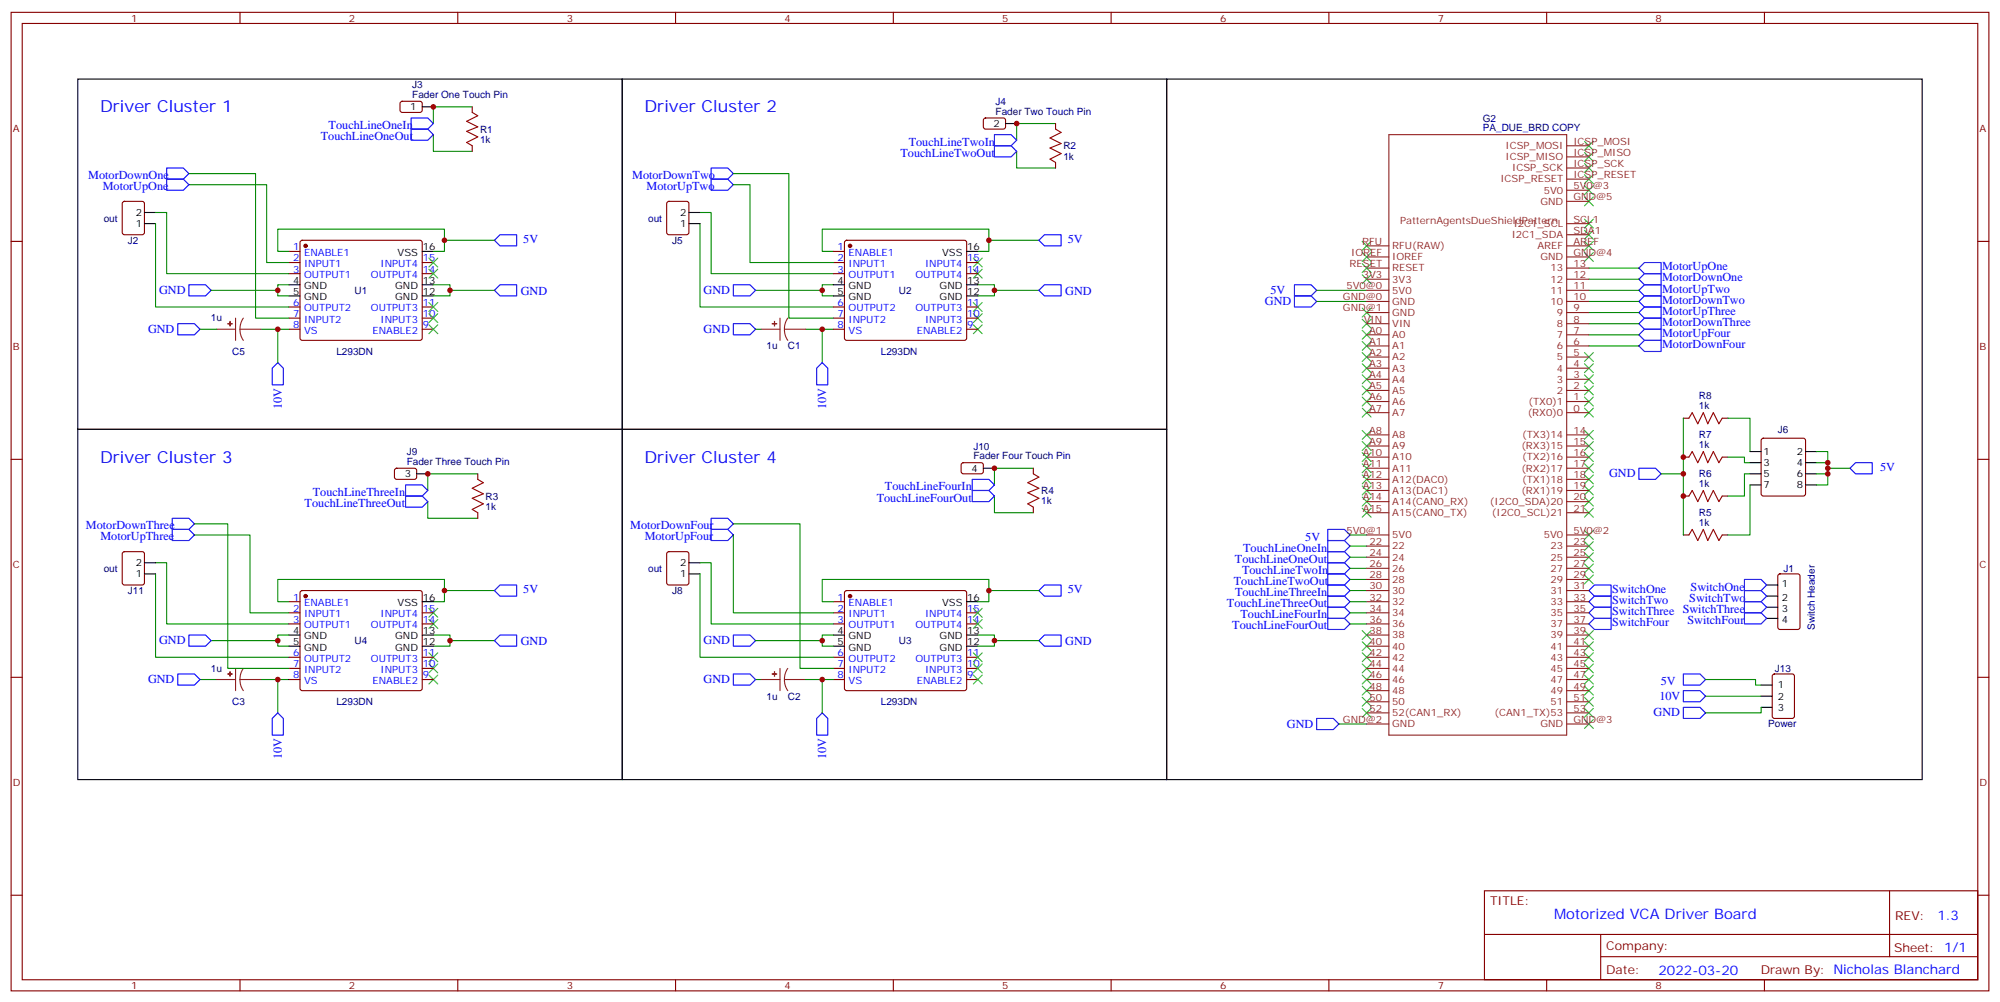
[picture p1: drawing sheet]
<svg xmlns="http://www.w3.org/2000/svg" width="635mm" height="318mm" viewBox="0 0 635 318" stroke-linecap="round" stroke-linejoin="round" font-family="sans-serif">
<g fill="none" stroke="#870000" stroke-width=".35">
<path d="M3.5 3.9h628v310.5h-628zM7.1 7.4h620.8v303.4h-620.8zM76.2 3.9v3.5M145.3 3.9v3.5M214.5 3.9v3.5M283.6 3.9v3.5M352.8 3.9v3.5M421.9 3.9v3.5M491.1 3.9v3.5M560.2 3.9v3.5M127.2 32.3l.5-.2 5.9 .1 .5 .6-.1 2.4-.7 .5-5.9-.1-.4-.6v-2.2zM149.9 33.9v1.8"/>
<path d="M312.4 37.6l.5-.2 5.9 .1 .5 .6-.1 2.4-.6 .5-6-.1-.4-.6v-2.2zM335.1 39.2v1.8M149.9 46.2v1.8M335.1 51.5v1.8M3.5 76.6h3.6M39 64.1l.5-.2h5.7l.6 .4 .1 9.5-.5 .6-5.9 .1-.6-.5-.1-9.4zM91.7 79.8h3.5M95.5 76.4l.5-.2h37.3l.5 .2 .3 .5v30.4l-.3 .5-.5 .2h-37.3l-.5-.2-.3-.5v-30.4zM211.9 64.1l.5-.2h5.6l.7 .4v9.5l-.4 .6-5.9 .1-.7-.5v-9.4zM264.6 79.8h3.5M268.3 76.4l.5-.2h37.4l.5 .2 .2 .5v30.4l-.2 .5-.5 .2h-37.4l-.5-.2-.2-.5v-30.4zM627.9 76.6h3.6"/>
<path d="M91.7 83.3h3.5M91.7 86.8h3.5M91.7 97.4h3.5M134.1 83.3h3.5M134.1 86.8h3.5M134.1 97.4h3.5M264.6 83.3h3.5M264.6 86.8h3.5M264.6 97.4h3.5M306.9 83.3h3.5M306.9 86.8h3.5M306.9 97.4h3.5"/>
<path d="M91.7 100.9h3.5M91.7 104.5h3.5M134.1 100.9h3.5M134.1 104.5h3.5M264.6 100.9h3.5M264.6 104.5h3.5M306.9 100.9h3.5M306.9 104.5h3.5M534.5 132.7h1.7M546.8 132.7h1.8M559.4 139.2l.5-.2h12.7l.5 .2 .2 .5v17l-.3 .5-.4 .2h-12.7l-.5-.3-.2-.4v-17zM3.5 145.7h3.6"/>
<path d="M125.5 148.8l.4-.2h6l.4 .7-.1 2.4-.6 .4-5.9-.1-.5-.6v-2.1zM151.7 150.3v1.8M305.4 147l.5-.2h5.9l.4 .7-.1 2.4-.6 .4h-5.9l-.4-.7v-2.1zM328.1 148.6v1.7M534.5 157.4h1.7M534.5 145h1.7M546.8 157.4h1.8M546.8 145h1.8M627.9 145.7h3.6M39 175.2l.5-.2h5.7l.6 .4 .1 9.5-.5 .6-5.9 .1-.6-.5-.1-9.4zM151.7 162.7v1.7M211.9 175.2l.5-.2h5.6l.7 .4v9.5l-.4 .6-5.9 .1-.7-.5v-9.4z"/>
<path d="M328.1 160.9v1.8M534.5 169.7h1.7M546.8 169.7h1.8M91.7 190.9h3.5M91.7 194.4h3.5M91.7 197.9h3.5M95.5 187.6l.5-.2h37.3l.5 .2 .3 .5v30.3l-.3 .5-.5 .2h-37.3l-.5-.2-.3-.5v-30.3zM134.1 194.4h3.5M134.1 197.9h3.5M264.6 190.9h3.5M264.6 194.4h3.5M264.6 197.9h3.5"/>
<path d="M268.3 187.6l.5-.2h37.4l.5 .2 .2 .5v30.3l-.2 .5-.5 .2h-37.4l-.5-.2-.2-.5v-30.3zM306.9 194.4h3.5M306.9 197.9h3.5M564.7 182.3l.4-.2h5.7l.6 .4 .1 16.5-.5 .7h-5.9l-.6-.5-.1-16.4zM3.5 214.9h3.6M91.7 208.5h3.5M91.7 212.1h3.5M91.7 215.6h3.5M134.1 208.5h3.5M134.1 212.1h3.5M134.1 215.6h3.5M264.6 208.5h3.5"/>
<path d="M264.6 212.1h3.5M264.6 215.6h3.5M306.9 208.5h3.5M306.9 212.1h3.5M306.9 215.6h3.5M562.9 214l.5-.2h5.6l.7 .4v13l-.4 .7h-5.9l-.7-.4v-13zM627.9 214.9h3.6M3.5 284h3.6M471.3 282.6h156.6v28.2h-156.6zM471.3 296.5h156.5M508.2 296.5v14.1M599.9 282.6v20.9"/>
<path d="M627.9 284h3.6M76.2 310.8v3.6M145.3 310.8v3.6M214.5 310.8v3.6M283.6 310.8v3.6M352.8 310.8v3.6M421.9 310.8v3.6M491.1 310.8v3.6M508.2 303.5h119.6M560.2 310.8v3.6"/>
</g>
<g fill="#870000" stroke="#870000" stroke-width=".35">
<circle cx="97" cy="78" r=".53"/>
<circle cx="269.9" cy="78" r=".53"/>
<circle cx="269.9" cy="189.1" r=".53"/>
<circle cx="97" cy="189.1" r=".53"/>
</g>
<g fill="none" stroke="#000" stroke-width=".35">
<path d="M24.7 25.1h172.9v111.1h-172.9zM134.1 33.9h3.5M197.6 25.1h172.8v111.1h-172.8zM319.3 39.2h3.5M370.4 25.1h239.9v222.2h-239.9zM45.9 70.9h3.5M45.9 67.4h3.5M134.1 79.8h3.5M218.7 70.9h3.5M218.7 67.4h3.5M306.9 79.8h3.5M91.7 90.3h3.5"/>
<path d="M91.7 93.9h3.5M134.1 90.3h3.5M134.1 93.9h3.5M264.6 90.3h3.5M264.6 93.9h3.5M306.9 90.3h3.5M306.9 93.9h3.5M24.7 136.2h172.9v111.1h-172.9zM197.6 136.2h172.8v111.1h-172.8zM132.3 150.3h3.5M312.2 148.6h3.5M555.6 150.3h3.6"/>
<path d="M555.6 143.3h3.6M555.6 146.8h3.6M555.6 153.8h3.6M573.3 150.3h3.5M573.3 143.3h3.5M573.3 146.8h3.5M573.3 153.8h3.5M45.9 178.5h3.5M218.7 178.5h3.5M45.9 182.1h3.5M134.1 190.9h3.5M218.7 182.1h3.5"/>
<path d="M306.9 190.9h3.5M560.9 185.6h3.5M560.9 189.1h3.5M560.9 192.7h3.5M560.9 196.2h3.5M91.7 201.5h3.5M91.7 205h3.5M134.1 201.5h3.5M134.1 205h3.5M264.6 201.5h3.5M264.6 205h3.5M306.9 201.5h3.5"/>
<path d="M306.9 205h3.5M559.2 217.3h3.5M559.2 224.4h3.5M559.2 220.9h3.5"/>
</g>
<g fill="none" stroke="#00f" stroke-width=".35">
<path d="M130.5 37.4h5.3l1.8 1.8-1.8 1.8h-5.3zM52.9 56.8h5.3l1.8 1.8-1.8 1.8h-5.3zM52.9 53.3h5.3l1.8 1.8-1.8 1.7h-5.3zM130.5 41h5.3l1.8 1.7-1.8 1.8h-5.3zM225.8 56.8h5.3l1.7 1.8-1.7 1.8h-5.3zM225.8 53.3h5.3l1.7 1.8-1.7 1.7h-5.3zM315.7 42.7h5.3l1.8 1.8-1.8 1.7h-5.3zM315.7 46.2h5.3l1.8 1.8-1.8 1.8h-5.3zM158.7 74.5h5.3v3.5h-5.3l-1.7-1.8zM329.8 76.2l1.8-1.7h5.3v3.5h-5.3zM60 90.3h5.3l1.7 1.8-1.7 1.8h-5.3zM157 92.1l1.7-1.8h5.3v3.6h-5.3z"/>
<path d="M232.8 90.3h5.3l1.8 1.8-1.8 1.8h-5.3zM329.8 92.1l1.8-1.8h5.3v3.6h-5.3zM411 90.3h5.3l1.7 1.8-1.7 1.8h-5.3zM411 93.9h5.3l1.7 1.7-1.7 1.8h-5.3zM520.3 85.1l1.8-1.8h5.3v3.5h-5.3zM520.3 88.6l1.8-1.8h5.3v3.5h-5.3zM520.3 92.1l1.8-1.8h5.3v3.6h-5.3zM520.3 95.6l1.8-1.7h5.3v3.5h-5.3zM520.3 99.2l1.8-1.8h5.3v3.5h-5.3zM56.4 102.7h5.3l1.8 1.8-1.8 1.7h-5.3zM88.2 115l1.8 1.8v5.3h-3.6v-5.3zM232.8 102.7h5.3l1.8 1.8-1.8 1.7h-5.3z"/>
<path d="M259.3 116.8l1.8-1.8 1.7 1.8v5.3h-3.5zM520.3 102.7l1.8-1.8h5.3v3.6h-5.3zM520.3 106.2l1.8-1.7h5.3v3.5h-5.3zM520.3 109.7l1.8-1.7h5.3v3.5h-5.3zM128.8 153.8h5.3l1.7 1.8-1.7 1.8h-5.3zM128.8 157.4h5.3l1.7 1.7-1.7 1.8h-5.3zM308.7 152.1h5.3l1.7 1.7-1.7 1.8h-5.3zM308.7 155.6h5.3l1.7 1.8-1.7 1.7h-5.3zM520.3 148.6h5.3l1.8 1.7-1.8 1.8h-5.3zM589.1 146.8h5.3v3.5h-5.3l-1.7-1.7zM54.7 168h5.3l1.7 1.7-1.7 1.8h-5.3zM54.7 164.4h5.3l1.7 1.8-1.7 1.8h-5.3z"/>
<path d="M225.8 168h5.3l1.7 1.7-1.7 1.8h-5.3zM225.8 164.4h5.3l1.7 1.8-1.7 1.8h-5.3zM421.6 171.5h5.3l1.7 1.7-1.7 1.8h-5.3zM421.6 175h5.3l1.7 1.8-1.7 1.7h-5.3zM421.6 178.5h5.3l1.7 1.8-1.7 1.8h-5.3zM421.6 168h5.3l1.7 1.7-1.7 1.8h-5.3zM157 187.4l1.7-1.8h5.3v3.5h-5.3zM329.8 187.4l1.8-1.8h5.3v3.5h-5.3zM421.6 182.1h5.3l1.7 1.7-1.7 1.8h-5.3zM421.6 185.6h5.3l1.7 1.8-1.7 1.7h-5.3zM421.6 189.1h5.3l1.7 1.8-1.7 1.8h-5.3zM421.6 192.7h5.3l1.7 1.7-1.7 1.8h-5.3z"/>
<path d="M421.6 196.2h5.3l1.7 1.7-1.7 1.8h-5.3zM504.5 187.4l1.7-1.8h5.3v3.5h-5.3zM504.5 190.9l1.7-1.8h5.3v3.6h-5.3zM504.5 194.4l1.7-1.7h5.3v3.5h-5.3zM504.5 197.9l1.7-1.7h5.3v3.5h-5.3zM553.9 194.4h5.3l1.7 1.8-1.7 1.7h-5.3zM553.9 190.9h5.3l1.7 1.8-1.7 1.7h-5.3zM553.9 187.4h5.3l1.7 1.7-1.7 1.8h-5.3zM553.9 183.8h5.3l1.7 1.8-1.7 1.8h-5.3zM56.4 213.8h5.3l1.8 1.8-1.8 1.7h-5.3zM60 201.5h5.3l1.7 1.7-1.7 1.8h-5.3zM157 203.2l1.7-1.7h5.3v3.5h-5.3z"/>
<path d="M232.8 201.5h5.3l1.8 1.7-1.8 1.8h-5.3zM232.8 213.8h5.3l1.8 1.8-1.8 1.7h-5.3zM329.8 203.2l1.8-1.7h5.3v3.5h-5.3zM534.5 213.8h5.3l1.7 1.8-1.7 1.7h-5.3zM534.5 219.1h5.3l1.7 1.8-1.7 1.7h-5.3zM88.2 226.2l1.8 1.7v5.3h-3.6v-5.3zM261.1 226.2l1.7 1.7v5.3h-3.5v-5.3zM418 227.9h5.3l1.8 1.8-1.8 1.8h-5.3zM534.5 224.4h5.3l1.7 1.8-1.7 1.7h-5.3z"/>
</g>
<g fill="none" stroke="#008700" stroke-width=".35">
<path d="M149.9 33.9h-12.3v5.3M335.1 39.2h-12.3v5.3M60 58.6h24.7v24.7h7M60 55.1h21.1v45.8h10.6M137.6 42.7v5.3h12.3M232.8 55.1h17.7v45.8h14.1M232.8 58.6h5.3v24.7h26.5M322.8 48v5.3h12.3M49.4 70.9v26.5h42.3M49.4 67.4h3.5v19.4h38.8M91.7 79.8h-3.5v-7.1h52.9v7.1h-3.5M141.1 76.2h15.9"/>
<path d="M222.2 67.4h3.6v19.4h38.8M222.2 70.9v26.5h42.4M264.6 79.8h-3.5v-7.1h52.9v7.1h-3.6M314 76.2h15.8M67 92.1h21.2M91.7 90.3h-3.5v3.6h3.5M137.6 90.3h5.3v3.6h-5.3M142.9 92.1h14.1M239.9 92.1h21.2M264.6 90.3h-3.5v3.6h3.5M310.4 90.3h5.3v3.6h-5.3M315.7 92.1h14.1"/>
<path d="M418 92.1h15.9M418 95.6h15.9M504.5 92.1h15.8M504.5 95.6h15.8M504.5 99.2h15.8M504.5 85.1h15.8M504.5 88.6h15.8M63.5 104.5h5.3M82.9 104.5h8.8M88.2 104.5v10.5M239.9 104.5h1.8M255.8 104.5h8.8"/>
<path d="M261.1 104.5v10.5M504.5 109.7h15.8M504.5 106.2h15.8M504.5 102.7h15.8M534.5 132.7v37M548.6 132.7h7v10.6M135.8 159.1v5.3h15.9M151.7 150.3h-15.9v5.3M315.7 157.4v5.3h12.4M328.1 148.6h-12.4v5.2M527.4 150.3h7.1M548.6 145h5.3v1.8h1.7"/>
<path d="M555.6 153.8v15.9h-7M555.6 150.3h-1.7v7.1h-5.3M576.8 143.3h3.5v3.5h-3.5M580.3 146.8v3.5h-3.5M580.3 150.3v3.5h-3.5M580.3 148.6h7.1M49.4 178.5h3.5v19.4h38.8M61.7 166.2h10.6v45.9h19.4M61.7 169.7h17.7v24.7h12.3M222.2 178.5h3.6v19.4h38.8M232.8 169.7v24.7h31.8M232.8 166.2h21.2v45.9h10.6"/>
<path d="M428.6 173.2h5.3M428.6 176.8h5.3M428.6 169.7h5.3M49.4 182.1v26.4h42.3M91.7 190.9h-3.5v-7.1h52.9v7.1h-3.5M141.1 187.4h15.9M222.2 182.1v26.4h42.4M264.6 190.9h-3.5v-7.1h52.9v7.1h-3.6M314 187.4h15.8M428.6 187.4h5.3M428.6 180.3h5.3M428.6 183.8h5.3"/>
<path d="M428.6 190.9h5.3M428.6 194.4h5.3M428.6 197.9h5.3M63.5 215.6h5.3M67 203.2h21.2M82.9 215.6h8.8M88.2 215.6v10.6M91.7 201.5h-3.5v3.5h3.5M137.6 201.5h5.3v3.5h-5.3M142.9 203.2h14.1M239.9 215.6h1.8M239.9 203.2h21.2"/>
<path d="M255.8 215.6h8.8M261.1 215.6v10.6M264.6 201.5h-3.5v3.5h3.5M310.4 201.5h5.3v3.5h-5.3M315.7 203.2h14.1M541.5 215.6h15.9v1.7h1.8M425.1 229.7h8.8M541.5 220.9h17.7M559.2 224.4v1.8h-17.7"/>
</g>
<g fill="none" stroke="#3c3" stroke-width=".35">
<path d="M503.1 58.9l2.8 2.9M503.1 55.4l2.8 2.8M503.1 51.9l2.8 2.8M503.1 48.4l2.8 2.8M503.1 44.8l2.8 2.9M505.9 44.8l-2.8 2.9M505.9 48.4l-2.8 2.8M505.9 55.4l-2.8 2.8M505.9 58.9l-2.8 2.9M505.9 51.9l-2.8 2.8M432.5 76.6l2.8 2.8M435.3 76.6l-2.8 2.8"/>
<path d="M503.1 76.6l2.8 2.8M503.1 73.1l2.8 2.8M503.1 69.5l2.8 2.9M503.1 62.5l2.8 2.8M505.9 69.5l-2.8 2.9M505.9 73.1l-2.8 2.8M505.9 76.6l-2.8 2.8M505.9 62.5l-2.8 2.8M136.2 81.9l2.8 2.8M136.2 85.4l2.8 2.8M136.2 96l2.8 2.8M136.2 99.5l2.8 2.8"/>
<path d="M139 81.9l-2.8 2.8M139 85.4l-2.8 2.8M139 96l-2.8 2.8M139 99.5l-2.8 2.8M309 99.5l2.9 2.8M309 96l2.9 2.8M309 85.4l2.9 2.8M309 81.9l2.9 2.8M311.9 99.5l-2.9 2.8M311.9 96l-2.9 2.8M311.9 85.4l-2.9 2.8M311.9 81.9l-2.9 2.8"/>
<path d="M432.5 97.8l2.8 2.8M432.5 87.2l2.8 2.8M432.5 83.6l2.8 2.9M432.5 80.1l2.8 2.8M435.3 87.2l-2.8 2.8M435.3 97.8l-2.8 2.8M435.3 83.6l-2.8 2.9M435.3 80.1l-2.8 2.8M503.1 80.1l2.8 2.8M505.9 80.1l-2.8 2.8M136.2 103l2.8 2.9M139 103l-2.8 2.9"/>
<path d="M309 103l2.9 2.9M311.9 103l-2.9 2.9M432.5 104.8l2.8 2.8M432.5 108.3l2.8 2.9M432.5 111.9l2.8 2.8M432.5 115.4l2.8 2.8M432.5 118.9l2.8 2.8M432.5 101.3l2.8 2.8M435.3 104.8l-2.8 2.8M435.3 108.3l-2.8 2.9M435.3 111.9l-2.8 2.8M435.3 115.4l-2.8 2.8"/>
<path d="M435.3 118.9l-2.8 2.8M435.3 101.3l-2.8 2.8M503.1 118.9l2.8 2.8M503.1 115.4l2.8 2.8M503.1 111.9l2.8 2.8M505.9 118.9l-2.8 2.8M505.9 115.4l-2.8 2.8M505.9 111.9l-2.8 2.8M432.5 122.4l2.8 2.9M432.5 126l2.8 2.8M432.5 129.5l2.8 2.8M432.5 136.6l2.8 2.8"/>
<path d="M435.3 122.4l-2.8 2.9M435.3 126l-2.8 2.8M435.3 129.5l-2.8 2.8M435.3 136.6l-2.8 2.8M503.1 136.6l2.8 2.8M503.1 129.5l2.8 2.8M503.1 126l2.8 2.8M503.1 122.4l2.8 2.9M505.9 129.5l-2.8 2.8M505.9 136.6l-2.8 2.8M505.9 126l-2.8 2.8M505.9 122.4l-2.8 2.9"/>
<path d="M432.5 140.1l2.8 2.8M432.5 143.6l2.8 2.8M432.5 147.1l2.8 2.9M432.5 150.7l2.8 2.8M432.5 154.2l2.8 2.8M432.5 157.7l2.8 2.8M435.3 140.1l-2.8 2.8M435.3 143.6l-2.8 2.8M435.3 147.1l-2.8 2.9M435.3 150.7l-2.8 2.8M435.3 154.2l-2.8 2.8M435.3 157.7l-2.8 2.8"/>
<path d="M503.1 157.7l2.8 2.8M503.1 154.2l2.8 2.8M503.1 150.7l2.8 2.8M503.1 147.1l2.8 2.9M503.1 143.6l2.8 2.8M503.1 140.1l2.8 2.8M505.9 140.1l-2.8 2.8M505.9 147.1l-2.8 2.9M505.9 150.7l-2.8 2.8M505.9 154.2l-2.8 2.8M505.9 157.7l-2.8 2.8M505.9 143.6l-2.8 2.8"/>
<path d="M432.5 161.3l2.8 2.8M435.3 161.3l-2.8 2.8M503.1 178.9l2.8 2.8M503.1 175.4l2.8 2.8M503.1 171.8l2.8 2.9M503.1 161.3l2.8 2.8M503.1 168.3l2.8 2.8M505.9 178.9l-2.8 2.8M505.9 175.4l-2.8 2.8M505.9 171.8l-2.8 2.9M505.9 161.3l-2.8 2.8M505.9 168.3l-2.8 2.8"/>
<path d="M136.2 196.5l2.8 2.9M136.2 193l2.8 2.8M139 196.5l-2.8 2.9M139 193l-2.8 2.8M309 193l2.9 2.8M309 196.5l2.9 2.9M311.9 193l-2.9 2.8M311.9 196.5l-2.9 2.9M503.1 182.4l2.8 2.8M505.9 182.4l-2.8 2.8M136.2 214.2l2.8 2.8M136.2 210.6l2.8 2.9"/>
<path d="M136.2 207.1l2.8 2.8M139 214.2l-2.8 2.8M139 210.6l-2.8 2.9M139 207.1l-2.8 2.8M309 207.1l2.9 2.8M309 210.6l2.9 2.9M309 214.2l2.9 2.8M311.9 207.1l-2.9 2.8M311.9 210.6l-2.9 2.9M311.9 214.2l-2.9 2.8M432.5 200.1l2.8 2.8M432.5 203.6l2.8 2.8"/>
<path d="M432.5 207.1l2.8 2.8M432.5 210.6l2.8 2.9M432.5 214.2l2.8 2.8M432.5 217.7l2.8 2.8M435.3 200.1l-2.8 2.8M435.3 203.6l-2.8 2.8M435.3 207.1l-2.8 2.8M435.3 210.6l-2.8 2.9M435.3 214.2l-2.8 2.8M435.3 217.7l-2.8 2.8M503.1 217.7l2.8 2.8M503.1 210.6l2.8 2.9"/>
<path d="M503.1 207.1l2.8 2.8M503.1 203.6l2.8 2.8M503.1 200.1l2.8 2.8M503.1 214.2l2.8 2.8M505.9 217.7l-2.8 2.8M505.9 210.6l-2.8 2.9M505.9 207.1l-2.8 2.8M505.9 203.6l-2.8 2.8M505.9 200.1l-2.8 2.8M505.9 214.2l-2.8 2.8M432.5 221.2l2.8 2.8M432.5 224.8l2.8 2.8"/>
<path d="M435.3 221.2l-2.8 2.8M435.3 224.8l-2.8 2.8M503.1 228.3l2.8 2.8M503.1 224.8l2.8 2.8M503.1 221.2l2.8 2.8M505.9 228.3l-2.8 2.8M505.9 224.8l-2.8 2.8M505.9 221.2l-2.8 2.8"/>
</g>
<g fill="none" stroke="#8c2424" stroke-width=".35">
<path d="M441 42.7h56.4v190.5h-56.4zM497.4 56.8h7.1M497.4 53.3h7.1M497.4 49.8h7.1M497.4 46.2h7.1M433.9 78h7.1M497.4 78h7.1M497.4 74.5h7.1M497.4 70.9h7.1M497.4 63.9h7.1M497.4 60.4h7.1M433.9 92.1h7.1"/>
<path d="M433.9 85.1h7.1M433.9 99.2h7.1M433.9 95.6h7.1M433.9 81.5h7.1M433.9 88.6h7.1M497.4 92.1h7.1M497.4 85.1h7.1M497.4 99.2h7.1M497.4 95.6h7.1M497.4 81.5h7.1M497.4 88.6h7.1M68.8 104.5h6"/>
<path d="M74.8 100.9v7.1M76.2 104.5l.2 1.8 .9 1.7M76.2 104.5h6.7M77.3 100.9l-.9 1.7-.2 1.9M241.7 104.5h5.9M247.6 100.9v7.1M249.1 104.5l.2 1.8 .8 1.7M249.1 104.5h6.7M250.1 100.9l-.8 1.7-.2 1.9M433.9 106.2h7.1M433.9 109.7h7.1M433.9 113.3h7.1"/>
<path d="M433.9 116.8h7.1M433.9 102.7h7.1M497.4 106.2h7.1M497.4 109.7h7.1M497.4 113.3h7.1M497.4 116.8h7.1M497.4 102.7h7.1M433.9 120.3h7.1M433.9 123.9h7.1M433.9 127.4h7.1M433.9 130.9h7.1M433.9 138h7.1"/>
<path d="M497.4 120.3h7.1M497.4 123.9h7.1M497.4 127.4h7.1M497.4 130.9h7.1M497.4 138h7.1M433.9 141.5h7.1M433.9 145h7.1M433.9 148.6h7.1M433.9 152.1h7.1M433.9 155.6h7.1M433.9 159.1h7.1M497.4 141.5h7.1"/>
<path d="M497.4 145h7.1M497.4 148.6h7.1M497.4 152.1h7.1M497.4 155.6h7.1M497.4 159.1h7.1M433.9 169.7h7.1M433.9 162.7h7.1M433.9 173.2h7.1M433.9 176.8h7.1M497.4 169.7h7.1M497.4 162.7h7.1M497.4 173.2h7.1"/>
<path d="M497.4 176.8h7.1M433.9 180.3h7.1M433.9 183.8h7.1M433.9 187.4h7.1M433.9 190.9h7.1M433.9 194.4h7.1M433.9 197.9h7.1M497.4 180.3h7.1M497.4 183.8h7.1M497.4 187.4h7.1M497.4 190.9h7.1M497.4 194.4h7.1"/>
<path d="M497.4 197.9h7.1M68.8 215.6h6M74.8 212.1v7M76.2 215.6l.2 1.8 .9 1.7M76.2 215.6h6.7M77.3 212.1l-.9 1.6-.2 1.9M241.7 215.6h5.9M247.6 212.1v7M249.1 215.6l.2 1.8 .8 1.7M249.1 215.6h6.7M250.1 212.1l-.8 1.6-.2 1.9M433.9 215.6h7.1"/>
<path d="M433.9 201.5h7.1M433.9 205h7.1M433.9 208.5h7.1M433.9 212.1h7.1M433.9 219.1h7.1M497.4 215.6h7.1M497.4 201.5h7.1M497.4 205h7.1M497.4 208.5h7.1M497.4 212.1h7.1M497.4 219.1h7.1M433.9 229.7h7.1"/>
<path d="M433.9 226.2h7.1M433.9 222.6h7.1M497.4 229.7h7.1M497.4 226.2h7.1M497.4 222.6h7.1"/>
</g>
<g fill="#8c2424" stroke="#8c2424" stroke-width=".35">
<path d="M73 102l.1 1.4z"/>
<path d="M72.3 102.7h1.4z"/>
<path d="M245.9 102v1.4z"/>
<path d="M245.2 102.7h1.4z"/>
<path d="M245.9 213.1v1.4z"/>
<path d="M245.2 213.8l1.4 .1z"/>
<path d="M73 213.1l.1 1.4z"/>
<path d="M72.3 213.8l1.4 .1z"/>
</g>
<path d="M149.9 35.7l1.8 1-3.5 1.8 3.5 1.8-3.5 1.4 3.5 1.7-3.5 1.8 1.7 1M335.1 41l1.8 1-3.5 1.8 3.5 1.7-3.5 1.5 3.5 1.7-3.5 1.8 1.7 1M536.2 132.7l1.1-1.8 1.7 3.5 1.8-3.5 1.4 3.5 1.8-3.5 1.7 3.5 1.1-1.7M151.7 152.1l1.8 1-3.6 1.8 3.6 1.8-3.6 1.4 3.6 1.7-3.6 1.8 1.8 1.1M328.1 150.3l1.7 1.1-3.5 1.7 3.5 1.8-3.5 1.4 3.5 1.8-3.5 1.7 1.8 1.1M536.2 157.4l1.1-1.8 1.7 3.5 1.8-3.5 1.4 3.5 1.8-3.5 1.7 3.5 1.1-1.7M536.2 145l1.1-1.7 1.7 3.5 1.8-3.5 1.4 3.5 1.8-3.5 1.7 3.5 1.1-1.8M536.2 169.7l1.1-1.7 1.7 3.5 1.8-3.5 1.4 3.5 1.8-3.5 1.7 3.5 1.1-1.8" fill="none" stroke="#a10000" stroke-width=".35"/>
<g fill="#c00">
<circle cx="88.2" cy="104.5" r=".88"/>
<circle cx="88.2" cy="92.1" r=".88"/>
<circle cx="141.1" cy="76.2" r=".88"/>
<circle cx="142.9" cy="92.1" r=".88"/>
<circle cx="315.7" cy="92.1" r=".88"/>
<circle cx="314" cy="76.2" r=".88"/>
<circle cx="261.1" cy="92.1" r=".88"/>
<circle cx="261.1" cy="104.5" r=".88"/>
<circle cx="261.1" cy="215.6" r=".88"/>
<circle cx="261.1" cy="203.2" r=".88"/>
<circle cx="314" cy="187.4" r=".88"/>
<circle cx="315.7" cy="203.2" r=".88"/>
<circle cx="142.9" cy="203.2" r=".88"/>
<circle cx="141.1" cy="187.4" r=".88"/>
<circle cx="88.2" cy="203.2" r=".88"/>
<circle cx="88.2" cy="215.6" r=".88"/>
<circle cx="137.6" cy="33.9" r=".88"/>
<circle cx="322.8" cy="39.2" r=".88"/>
<circle cx="135.8" cy="150.3" r=".88"/>
<circle cx="315.7" cy="148.6" r=".88"/>
<circle cx="534.5" cy="145" r=".88"/>
<circle cx="534.5" cy="157.4" r=".88"/>
<circle cx="534.5" cy="150.3" r=".88"/>
<circle cx="580.3" cy="146.8" r=".88"/>
<circle cx="580.3" cy="150.3" r=".88"/>
<circle cx="580.3" cy="148.6" r=".88"/>
</g>
<g font-size="5.3" fill="#00f">
<text x="31.7" y="35.7">Driver Cluster 1</text>
<text x="204.6" y="35.7">Driver Cluster 2</text>
<text x="31.7" y="146.8">Driver Cluster 3</text>
<text x="204.6" y="146.8">Driver Cluster 4</text>
</g>
<text font-size="4.6" fill="#00f" x="493.4" y="291.6">Motorized VCA Driver Board</text>
<g font-size="4.2" fill="#00f">
<text x="615.1" y="291.9">1.3</text>
<text x="526.6" y="309.2">2022-03-20</text>
</g>
<g font-size="3.9" fill="#00f">
<text x="104.3" y="41">TouchLineOneIn</text>
<text x="101.8" y="44.5">TouchLineOneOut</text>
<text x="288.5" y="46.2">TouchLineTwoIn</text>
<text x="285.9" y="49.8">TouchLineTwoOut</text>
<text x="28" y="56.7">MotorDownOne</text>
<text x="200.7" y="56.7">MotorDownTwo</text>
<text x="32.6" y="60.2">MotorUpOne</text>
<text x="205.3" y="60.2">MotorUpTwo</text>
<text x="166.1" y="76.9">5V</text>
<text x="339" y="76.9">5V</text>
<text x="527.7" y="85.8">MotorUpOne</text>
<text x="527.7" y="89.3">MotorDownOne</text>
<text x="50.5" y="93.2">GND</text>
<text x="165.4" y="93.5">GND</text>
<text x="223.4" y="93.2">GND</text>
<text x="338.2" y="93.5">GND</text>
<text x="403.4" y="93.4">5V</text>
<text x="527.7" y="92.8">MotorUpTwo</text>
<text x="401.6" y="96.9">GND</text>
<text x="527.7" y="96.3">MotorDownTwo</text>
<text x="527.7" y="99.9">MotorUpThree</text>
<text x="47" y="105.6">GND</text>
<text x="223.4" y="105.6">GND</text>
<text x="527.7" y="103.4">MotorDownThree</text>
<text x="527.7" y="106.9">MotorUpFour</text>
<text x="527.7" y="110.5">MotorDownFour</text>
<text x="89.4" y="129.7" transform="rotate(-90 89.4 129.7)">10V</text>
<text x="262.3" y="129.7" transform="rotate(-90 262.3 129.7)">10V</text>
<text x="596.9" y="149.3">5V</text>
<text x="280.9" y="155.6">TouchLineFourIn</text>
<text x="510.9" y="151.4">GND</text>
<text x="96.7" y="160.9">TouchLineThreeOut</text>
<text x="99.3" y="157.4">TouchLineThreeIn</text>
<text x="278.3" y="159.1">TouchLineFourOut</text>
<text x="27.3" y="167.8">MotorDownThree</text>
<text x="200.1" y="167.8">MotorDownFour</text>
<text x="31.9" y="171.4">MotorUpThree</text>
<text x="204.7" y="171.4">MotorUpFour</text>
<text x="414.4" y="171.5">5V</text>
<text x="392.1" y="178.5">TouchLineOneOut</text>
<text x="394.7" y="175">TouchLineOneIn</text>
<text x="391.7" y="185.6">TouchLineTwoOut</text>
<text x="394.3" y="182.1">TouchLineTwoIn</text>
<text x="166.1" y="188.1">5V</text>
<text x="339" y="188.1">5V</text>
<text x="392.1" y="189.1">TouchLineThreeIn</text>
<text x="511.8" y="188.1">SwitchOne</text>
<text x="511.8" y="191.6">SwitchTwo</text>
<text x="536.3" y="190.9">SwitchTwo</text>
<text x="536.7" y="187.4">SwitchOne</text>
<text x="389.5" y="192.7">TouchLineThreeOut</text>
<text x="393.8" y="196.2">TouchLineFourIn</text>
<text x="511.8" y="195.1">SwitchThree SwitchThree</text>
<text x="391.2" y="199.7">TouchLineFourOut</text>
<text x="511.8" y="198.6">SwitchFour</text>
<text x="535.7" y="198">SwitchFour</text>
<text x="50.5" y="204.4">GND</text>
<text x="165.4" y="204.6">GND</text>
<text x="223.4" y="204.4">GND</text>
<text x="338.2" y="204.6">GND</text>
<text x="47" y="216.7">GND</text>
<text x="223.4" y="216.7">GND</text>
<text x="527.3" y="217.3">5V</text>
<text x="525" y="227.3">GND</text>
<text x="526.9" y="222.1">10V</text>
<text x="408.6" y="230.8">GND</text>
<text x="89.4" y="240.8" transform="rotate(-90 89.4 240.8)">10V</text>
<text x="262.3" y="240.8" transform="rotate(-90 262.3 240.8)">10V</text>
</g>
<g font-size="3.9" fill="#800">
<text x="473.1" y="287.2">TITLE:</text>
<text x="601.7" y="291.9">REV:</text>
<text x="510" y="301.4">Company:</text>
<text x="601.4" y="302">Sheet: 1/1</text>
<text x="510" y="309.1">Date:</text>
<text x="559" y="309.2">Drawn By: Nicholas Blanchard</text>
</g>
<g font-size="3.2" fill="#800">
<text x="41.6" y="6.9">1</text>
<text x="110.8" y="6.9">2</text>
<text x="179.9" y="6.9">3</text>
<text x="249.1" y="6.9">4</text>
<text x="318.2" y="6.9">5</text>
<text x="387.3" y="6.9">6</text>
<text x="456.5" y="6.9">7</text>
<text x="525.6" y="6.9">8</text>
<text x="4.1" y="42">A</text>
<text x="628.5" y="42">A</text>
<text x="4.1" y="111.2">B</text>
<text x="628.5" y="111.2">B</text>
<text x="4.1" y="180.3">C</text>
<text x="628.5" y="180.3">C</text>
<text x="4.1" y="249.4">D</text>
<text x="628.5" y="249.4">D</text>
<text x="41.6" y="313.8">1</text>
<text x="110.8" y="313.8">2</text>
<text x="179.9" y="313.8">3</text>
<text x="249.1" y="313.8">4</text>
<text x="318.2" y="313.8">5</text>
<text x="387.3" y="313.8">6</text>
<text x="456.5" y="313.8">7</text>
<text x="525.6" y="313.8">8</text>
</g>
<g font-size="3.2" fill="#000080">
<text x="130.9" y="28">J3</text>
<text x="130.9" y="31.1">Fader One Touch Pin</text>
<text x="316.1" y="33.3">J4</text>
<text x="316.1" y="36.4">Fader Two Touch Pin</text>
<text x="470.8" y="41.6">PA_DUE_BRD COPY</text>
<text x="470.8" y="38.6">G2</text>
<text x="152.4" y="45.3">1k</text>
<text x="152.4" y="42.1">R1</text>
<text x="337.6" y="47.4">R2</text>
<text x="337.6" y="50.6">1k</text>
<text x="32.9" y="70.3">out</text>
<text x="205.8" y="70.3">out</text>
<text x="40.6" y="77.4">J2</text>
<text x="213.5" y="77.4">J5</text>
<text x="112.6" y="93.3">U1</text>
<text x="285.4" y="93.3">U2</text>
<text x="67" y="102">1u</text>
<text x="73.7" y="112.6">C5</text>
<text x="106.8" y="112.6">L293DN</text>
<text x="243.3" y="110.8">1u</text>
<text x="250.1" y="110.8">C1</text>
<text x="279.7" y="112.6">L293DN</text>
<text x="539.4" y="129.9">1k</text>
<text x="539.4" y="126.6">R8</text>
<text x="564.5" y="137.3">J6</text>
<text x="309.1" y="142.6">J10</text>
<text x="539.4" y="142.2">1k</text>
<text x="539.4" y="139">R7</text>
<text x="129.1" y="147.5">Fader Three Touch Pin</text>
<text x="129.1" y="144.4">J9</text>
<text x="309.1" y="145.7">Fader Four Touch Pin</text>
<text x="539.4" y="154.6">1k</text>
<text x="539.4" y="151.3">R6</text>
<text x="154.2" y="161.7">1k</text>
<text x="154.2" y="158.5">R3</text>
<text x="330.6" y="160">1k</text>
<text x="330.6" y="156.7">R4</text>
<text x="539.4" y="166.9">1k</text>
<text x="539.4" y="163.7">R5</text>
<text x="32.9" y="181.5">out</text>
<text x="205.8" y="181.5">out</text>
<text x="566.2" y="181.4">J1</text>
<text x="40.6" y="188.5">J11</text>
<text x="213.5" y="188.5">J8</text>
<text x="576.2" y="199.9" transform="rotate(-90 576.2 199.9)">Switch Header</text>
<text x="112.6" y="204.4">U4</text>
<text x="285.4" y="204.4">U3</text>
<text x="67" y="213.1">1u</text>
<text x="563.6" y="213.1">J13</text>
<text x="243.3" y="221.9">1u</text>
<text x="250.1" y="221.9">C2</text>
<text x="73.7" y="223.7">C3</text>
<text x="106.8" y="223.7">L293DN</text>
<text x="279.7" y="223.7">L293DN</text>
<text x="561.4" y="230.8">Power</text>
</g>
<g font-size="3.2">
<text x="130.3" y="35">1</text>
<text x="315.5" y="40.3">2</text>
<text x="43.1" y="68.5">2</text>
<text x="216" y="68.5">2</text>
<text x="43.1" y="72">1</text>
<text x="216" y="72">1</text>
<text x="126.2" y="81.2">VSS</text>
<text x="134.2" y="79.4">16</text>
<text x="299.1" y="81.2">VSS</text>
<text x="307.1" y="79.4">16</text>
<text x="93.1" y="90">4</text>
<text x="134.2" y="90">13</text>
<text x="265.9" y="90">4</text>
<text x="307.1" y="90">13</text>
<text x="93.1" y="93.5">5</text>
<text x="96.6" y="91.8">GND</text>
<text x="96.6" y="95.3">GND</text>
<text x="125.5" y="95.3">GND</text>
<text x="125.5" y="91.8">GND</text>
<text x="134.2" y="93.5">12</text>
<text x="265.9" y="93.5">5</text>
<text x="269.4" y="91.8">GND</text>
<text x="269.4" y="95.3">GND</text>
<text x="298.3" y="95.3">GND</text>
<text x="298.3" y="91.8">GND</text>
<text x="307.1" y="93.5">12</text>
<text x="308.4" y="149.6">4</text>
<text x="559.9" y="144.3">1</text>
<text x="559.9" y="147.8">3</text>
<text x="570.5" y="144.3">2</text>
<text x="570.5" y="147.8">4</text>
<text x="128.5" y="151.4">3</text>
<text x="559.9" y="151.4">5</text>
<text x="559.9" y="154.9">7</text>
<text x="570.5" y="151.4">6</text>
<text x="570.5" y="154.9">8</text>
<text x="43.1" y="179.6">2</text>
<text x="216" y="179.6">2</text>
<text x="43.1" y="183.1">1</text>
<text x="216" y="183.1">1</text>
<text x="134.2" y="190.5">16</text>
<text x="307.1" y="190.5">16</text>
<text x="565.7" y="186.3">1</text>
<text x="565.7" y="190.5">2</text>
<text x="126.2" y="192.3">VSS</text>
<text x="299.1" y="192.3">VSS</text>
<text x="565.7" y="194.1">3</text>
<text x="565.7" y="197.6">4</text>
<text x="93.1" y="201.1">4</text>
<text x="96.6" y="202.9">GND</text>
<text x="125.5" y="202.9">GND</text>
<text x="134.2" y="201.1">13</text>
<text x="265.9" y="201.1">4</text>
<text x="269.4" y="202.9">GND</text>
<text x="298.3" y="202.9">GND</text>
<text x="307.1" y="201.1">13</text>
<text x="93.1" y="204.6">5</text>
<text x="96.6" y="206.4">GND</text>
<text x="125.5" y="206.4">GND</text>
<text x="134.2" y="204.6">12</text>
<text x="265.9" y="204.6">5</text>
<text x="269.4" y="206.4">GND</text>
<text x="298.3" y="206.4">GND</text>
<text x="307.1" y="204.6">12</text>
<text x="564.4" y="218.4">1</text>
<text x="564.4" y="221.9">2</text>
<text x="564.4" y="225.5">3</text>
</g>
<g font-size="3.2" fill="#8d2323">
<text x="478" y="47.3">ICSP_MOSI</text>
<text x="499.5" y="45.9">ICSP_MOSI</text>
<text x="478" y="50.8">ICSP_MISO</text>
<text x="499.5" y="53">ICSP_SCK</text>
<text x="499.5" y="49.4">ICSP_MISO</text>
<text x="476.4" y="57.9">ICSP_RESET</text>
<text x="480.1" y="54.4">ICSP_SCK</text>
<text x="499.5" y="56.5">ICSP_RESET</text>
<text x="489.1" y="64.9">GND</text>
<text x="490.2" y="61.4">5V0</text>
<text x="499.5" y="63.5">GND@5</text>
<text x="499.5" y="60">5V0@3</text>
<text x="444.5" y="70.9">PatternAgentsDueShieldPattern</text>
<text x="499.5" y="70.6">SCL1</text>
<text x="432.5" y="77.6">RFU</text>
<text x="480" y="75.5">I2C1_SDA</text>
<text x="480.6" y="72">I2C1_SCL</text>
<text x="499.5" y="77.6">AREF</text>
<text x="499.5" y="74.1">SDA1</text>
<text x="429" y="81.2">IOREF</text>
<text x="442" y="79.1">RFU(RAW)</text>
<text x="442" y="82.6">IOREF</text>
<text x="488.2" y="79.1">AREF</text>
<text x="489.1" y="82.6">GND</text>
<text x="499.5" y="81.2">GND@4</text>
<text x="428.5" y="84.7">RESET</text>
<text x="432.7" y="88.2">3V3</text>
<text x="442" y="86.1">RESET</text>
<text x="442" y="89.6">3V3</text>
<text x="492.3" y="89.6">12</text>
<text x="492.3" y="86.1">13</text>
<text x="499.5" y="88.2">12</text>
<text x="499.5" y="84.7">13</text>
<text x="426.4" y="95.3">GND@0</text>
<text x="427.5" y="91.8">5V0@0</text>
<text x="442" y="93.2">5V0</text>
<text x="492.3" y="93.2">11</text>
<text x="499.5" y="95.3">10</text>
<text x="499.5" y="91.8">11</text>
<text x="426.4" y="98.8">GND@1</text>
<text x="442" y="96.7">GND</text>
<text x="442" y="100.2">GND</text>
<text x="492.3" y="96.7">10</text>
<text x="494.3" y="100.2">9</text>
<text x="499.5" y="98.8">9</text>
<text x="433" y="102.3">VIN</text>
<text x="434.7" y="105.9">A0</text>
<text x="442" y="107.3">A0</text>
<text x="442" y="103.8">VIN</text>
<text x="494.3" y="107.3">7</text>
<text x="494.3" y="103.8">8</text>
<text x="499.5" y="105.9">7</text>
<text x="499.5" y="102.3">8</text>
<text x="434.7" y="109.4">A1</text>
<text x="434.7" y="112.9">A2</text>
<text x="442" y="110.8">A1</text>
<text x="494.3" y="110.8">6</text>
<text x="499.5" y="112.9">5</text>
<text x="499.5" y="109.4">6</text>
<text x="434.7" y="116.5">A3</text>
<text x="434.7" y="120">A4</text>
<text x="442" y="114.3">A2</text>
<text x="442" y="117.9">A3</text>
<text x="494.3" y="117.9">4</text>
<text x="494.3" y="114.3">5</text>
<text x="499.5" y="120">3</text>
<text x="499.5" y="116.5">4</text>
<text x="434.7" y="123.5">A5</text>
<text x="442" y="121.4">A4</text>
<text x="442" y="124.9">A5</text>
<text x="494.3" y="124.9">2</text>
<text x="494.3" y="121.4">3</text>
<text x="499.5" y="123.5">2</text>
<text x="434.7" y="127">A6</text>
<text x="434.7" y="130.6">A7</text>
<text x="442" y="128.4">A6</text>
<text x="442" y="132">A7</text>
<text x="485.1" y="132">(RX0)0</text>
<text x="485.3" y="128.4">(TX0)1</text>
<text x="499.5" y="127">1</text>
<text x="499.5" y="130.6">0</text>
<text x="434.7" y="137.6">A8</text>
<text x="499.5" y="137.6">14</text>
<text x="434.7" y="141.1">A9</text>
<text x="442" y="139">A8</text>
<text x="442" y="142.6">A9</text>
<text x="483" y="142.6">(RX3)15</text>
<text x="483.3" y="139">(TX3)14</text>
<text x="499.5" y="141.1">15</text>
<text x="432.7" y="144.7">A10</text>
<text x="432.7" y="148.2">A11</text>
<text x="442" y="146.1">A10</text>
<text x="442" y="149.6">A11</text>
<text x="483" y="149.6">(RX2)17</text>
<text x="483.3" y="146.1">(TX2)16</text>
<text x="499.5" y="144.7">16</text>
<text x="499.5" y="148.2">17</text>
<text x="432.7" y="151.7">A12</text>
<text x="432.7" y="155.3">A13</text>
<text x="442" y="153.1">A12(DAC0)</text>
<text x="483.3" y="153.1">(TX1)18</text>
<text x="499.5" y="151.7">18</text>
<text x="499.5" y="155.3">19</text>
<text x="432.7" y="158.8">A14</text>
<text x="442" y="156.7">A13(DAC1)</text>
<text x="442" y="160.2">A14(CAN0_RX)</text>
<text x="473.1" y="160.2">(I2C0_SDA)20</text>
<text x="483" y="156.7">(RX1)19</text>
<text x="499.5" y="158.8">20</text>
<text x="432.7" y="162.3">A15</text>
<text x="442" y="163.7">A15(CAN0_TX)</text>
<text x="473.7" y="163.7">(I2C0_SCL)21</text>
<text x="499.5" y="162.3">21</text>
<text x="427.5" y="169.4">5V0@1</text>
<text x="434.8" y="172.9">22</text>
<text x="442" y="170.8">5V0</text>
<text x="490.2" y="170.8">5V0</text>
<text x="499.5" y="169.4">5V0@2</text>
<text x="499.5" y="172.9">23</text>
<text x="434.8" y="176.4">24</text>
<text x="434.8" y="180">26</text>
<text x="442" y="174.3">22</text>
<text x="442" y="177.8">24</text>
<text x="492.3" y="174.3">23</text>
<text x="492.3" y="177.8">25</text>
<text x="499.5" y="176.4">25</text>
<text x="499.5" y="180">27</text>
<text x="434.8" y="183.5">28</text>
<text x="442" y="181.4">26</text>
<text x="442" y="184.9">28</text>
<text x="492.3" y="181.4">27</text>
<text x="492.3" y="184.9">29</text>
<text x="499.5" y="183.5">29</text>
<text x="434.8" y="187">30</text>
<text x="434.8" y="190.5">32</text>
<text x="442" y="188.4">30</text>
<text x="442" y="191.9">32</text>
<text x="492.3" y="188.4">31</text>
<text x="492.3" y="191.9">33</text>
<text x="499.5" y="187">31</text>
<text x="499.5" y="190.5">33</text>
<text x="434.8" y="194.1">34</text>
<text x="434.8" y="197.6">36</text>
<text x="442" y="195.5">34</text>
<text x="492.3" y="195.5">35</text>
<text x="499.5" y="194.1">35</text>
<text x="499.5" y="197.6">37</text>
<text x="434.8" y="201.1">38</text>
<text x="442" y="199">36</text>
<text x="442" y="202.5">38</text>
<text x="492.3" y="199">37</text>
<text x="492.3" y="202.5">39</text>
<text x="499.5" y="201.1">39</text>
<text x="434.8" y="204.6">40</text>
<text x="434.8" y="208.2">42</text>
<text x="442" y="206.1">40</text>
<text x="442" y="209.6">42</text>
<text x="492.3" y="206.1">41</text>
<text x="492.3" y="209.6">43</text>
<text x="499.5" y="204.6">41</text>
<text x="499.5" y="208.2">43</text>
<text x="434.8" y="211.7">44</text>
<text x="434.8" y="215.2">46</text>
<text x="442" y="213.1">44</text>
<text x="492.3" y="213.1">45</text>
<text x="499.5" y="211.7">45</text>
<text x="499.5" y="215.2">47</text>
<text x="434.8" y="218.8">48</text>
<text x="442" y="216.6">46</text>
<text x="442" y="220.2">48</text>
<text x="492.3" y="216.6">47</text>
<text x="492.3" y="220.2">49</text>
<text x="499.5" y="218.8">49</text>
<text x="434.8" y="225.8">52</text>
<text x="434.8" y="222.3">50</text>
<text x="442" y="227.2">52(CAN1_RX)</text>
<text x="442" y="223.7">50</text>
<text x="474.5" y="227.2">(CAN1_TX)53</text>
<text x="492.3" y="223.7">51</text>
<text x="499.5" y="225.8">53</text>
<text x="499.5" y="222.3">51</text>
<text x="426.4" y="229.3">GND@2</text>
<text x="442" y="230.8">GND</text>
<text x="489.1" y="230.8">GND</text>
<text x="499.5" y="229.3">GND@3</text>
</g>
<g font-size="3.2" fill="#00f">
<text x="93.1" y="79.4">1</text>
<text x="93.1" y="82.9">2</text>
<text x="96.6" y="81.2">ENABLE1</text>
<text x="134.2" y="82.9">15</text>
<text x="265.9" y="79.4">1</text>
<text x="265.9" y="82.9">2</text>
<text x="269.4" y="81.2">ENABLE1</text>
<text x="307.1" y="82.9">15</text>
<text x="93.1" y="86.5">3</text>
<text x="96.6" y="84.7">INPUT1</text>
<text x="96.6" y="88.2">OUTPUT1</text>
<text x="117.8" y="88.2">OUTPUT4</text>
<text x="120.8" y="84.7">INPUT4</text>
<text x="134.2" y="86.5">14</text>
<text x="265.9" y="86.5">3</text>
<text x="269.4" y="84.7">INPUT1</text>
<text x="269.4" y="88.2">OUTPUT1</text>
<text x="290.6" y="88.2">OUTPUT4</text>
<text x="293.7" y="84.7">INPUT4</text>
<text x="307.1" y="86.5">14</text>
<text x="93.1" y="97">6</text>
<text x="93.1" y="100.6">7</text>
<text x="96.6" y="98.8">OUTPUT2</text>
<text x="117.8" y="98.8">OUTPUT3</text>
<text x="134.2" y="100.6">10</text>
<text x="134.2" y="97">11</text>
<text x="265.9" y="97">6</text>
<text x="265.9" y="100.6">7</text>
<text x="269.4" y="98.8">OUTPUT2</text>
<text x="290.6" y="98.8">OUTPUT3</text>
<text x="307.1" y="100.6">10</text>
<text x="307.1" y="97">11</text>
<text x="93.1" y="104.1">8</text>
<text x="96.6" y="102.3">INPUT2</text>
<text x="96.6" y="105.9">VS</text>
<text x="118.2" y="105.9">ENABLE2</text>
<text x="120.8" y="102.3">INPUT3</text>
<text x="134.2" y="104.1">9</text>
<text x="265.9" y="104.1">8</text>
<text x="269.4" y="102.3">INPUT2</text>
<text x="269.4" y="105.9">VS</text>
<text x="291.1" y="105.9">ENABLE2</text>
<text x="293.7" y="102.3">INPUT3</text>
<text x="307.1" y="104.1">9</text>
<text x="93.1" y="190.5">1</text>
<text x="265.9" y="190.5">1</text>
<text x="93.1" y="194.1">2</text>
<text x="93.1" y="197.6">3</text>
<text x="96.6" y="192.3">ENABLE1</text>
<text x="96.6" y="195.8">INPUT1</text>
<text x="120.8" y="195.8">INPUT4</text>
<text x="134.2" y="197.6">14</text>
<text x="134.2" y="194.1">15</text>
<text x="265.9" y="194.1">2</text>
<text x="265.9" y="197.6">3</text>
<text x="269.4" y="192.3">ENABLE1</text>
<text x="269.4" y="195.8">INPUT1</text>
<text x="293.7" y="195.8">INPUT4</text>
<text x="307.1" y="197.6">14</text>
<text x="307.1" y="194.1">15</text>
<text x="96.6" y="199.4">OUTPUT1</text>
<text x="117.8" y="199.4">OUTPUT4</text>
<text x="269.4" y="199.4">OUTPUT1</text>
<text x="290.6" y="199.4">OUTPUT4</text>
<text x="93.1" y="208.2">6</text>
<text x="96.6" y="209.9">OUTPUT2</text>
<text x="117.8" y="209.9">OUTPUT3</text>
<text x="134.2" y="208.2">11</text>
<text x="265.9" y="208.2">6</text>
<text x="269.4" y="209.9">OUTPUT2</text>
<text x="290.6" y="209.9">OUTPUT3</text>
<text x="307.1" y="208.2">11</text>
<text x="93.1" y="211.7">7</text>
<text x="93.1" y="215.2">8</text>
<text x="96.6" y="213.5">INPUT2</text>
<text x="120.8" y="213.5">INPUT3</text>
<text x="134.2" y="215.2">9</text>
<text x="134.2" y="211.7">10</text>
<text x="265.9" y="211.7">7</text>
<text x="265.9" y="215.2">8</text>
<text x="269.4" y="213.5">INPUT2</text>
<text x="293.7" y="213.5">INPUT3</text>
<text x="307.1" y="215.2">9</text>
<text x="307.1" y="211.7">10</text>
<text x="96.6" y="217">VS</text>
<text x="118.2" y="217">ENABLE2</text>
<text x="269.4" y="217">VS</text>
<text x="291.1" y="217">ENABLE2</text>
</g>
</svg>
